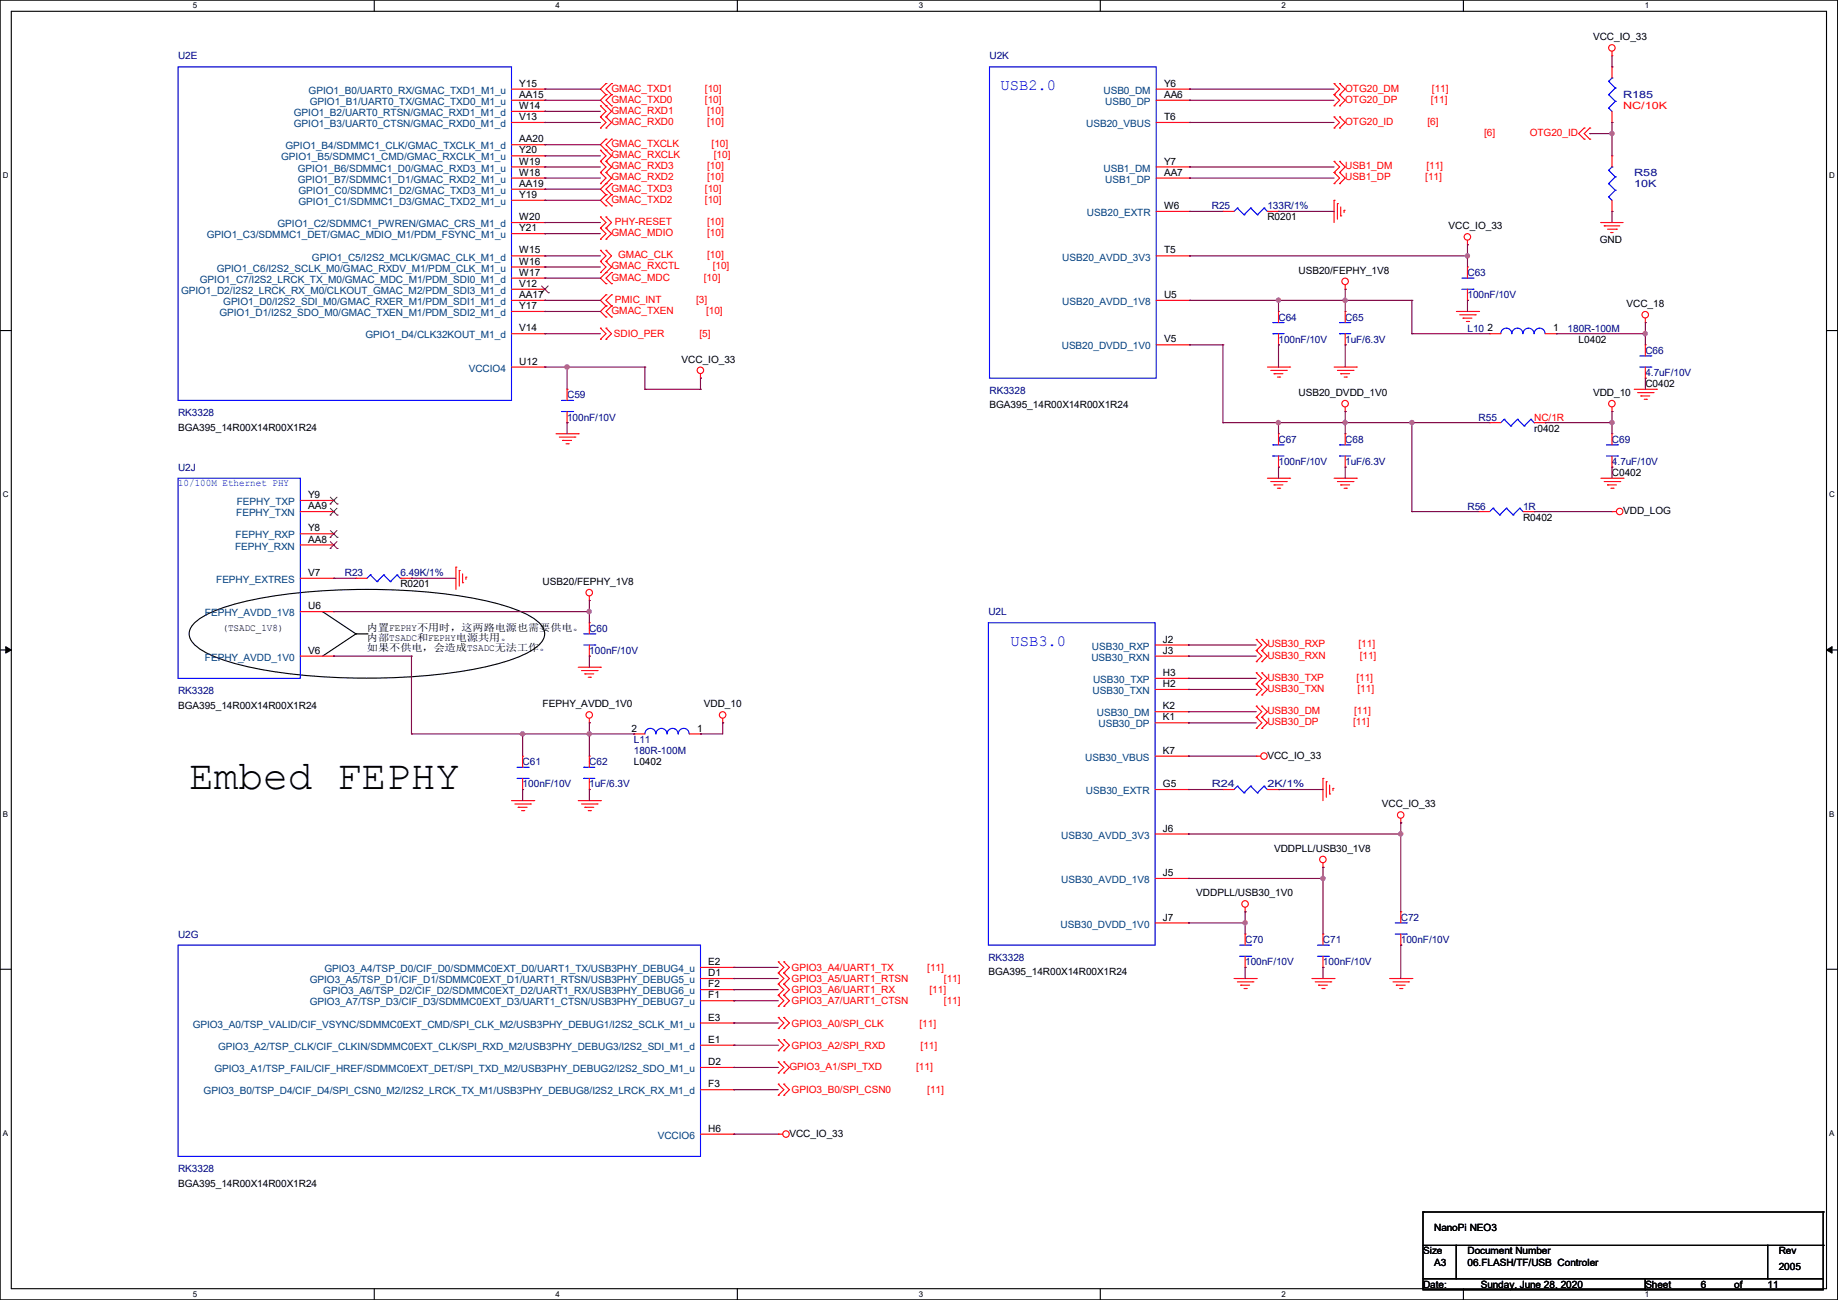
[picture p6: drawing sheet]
<svg xmlns="http://www.w3.org/2000/svg" width="420mm" height="297mm" viewBox="0 0 420 297" stroke-linecap="round" stroke-linejoin="round" font-family="sans-serif">
<path d="M0 0h419.9v297h-419.9zM2.6 2.6h414.8v291.8h-414.8z" fill="none" stroke="#000" stroke-width=".25"/>
<g fill="#fff">
<path d="M44 .3h1v2h-1z"/>
<path d="M44 294.7h1v2h-1z"/>
</g>
<path d="M85.5 0v2.6M85.5 294.4v2.6" fill="none" stroke="#000" stroke-width=".25"/>
<g fill="#fff">
<path d="M127 .3h.9v2h-.9z"/>
<path d="M127 294.7h.9v2h-.9z"/>
</g>
<path d="M168.5 0v2.6M168.5 294.4v2.6" fill="none" stroke="#000" stroke-width=".25"/>
<g fill="#fff">
<path d="M209.9 .3h1v2h-1z"/>
<path d="M209.9 294.7h1v2h-1z"/>
</g>
<path d="M251.4 0v2.6M251.4 294.4v2.6" fill="none" stroke="#000" stroke-width=".25"/>
<g fill="#fff">
<path d="M292.9 .3h.9v2h-.9z"/>
<path d="M292.9 294.7h.9v2h-.9z"/>
</g>
<path d="M334.4 0v2.6M334.4 294.4v2.6" fill="none" stroke="#000" stroke-width=".25"/>
<g fill="#fff">
<path d="M375.8 .3h1v2h-1z"/>
<path d="M375.8 294.7h1v2h-1z"/>
<path d="M.7 39h1.2v2h-1.2z"/>
<path d="M418 39h1.3v2h-1.3z"/>
<path d="M.7 112h1.2v2h-1.2z"/>
<path d="M418 112h1.3v2h-1.3z"/>
</g>
<path d="M0 75.5h2.6M417.4 75.5h2.5" fill="none" stroke="#000" stroke-width=".25"/>
<g fill="#fff">
<path d="M.7 185h1.2v1.9h-1.2z"/>
<path d="M418 185h1.2v1.9h-1.2z"/>
</g>
<path d="M0 148.5h2.6M417.4 148.5h2.5" fill="none" stroke="#000" stroke-width=".25"/>
<path d="M1.3 147.7l1.3 .8-1.3 .7zM417.4 148.5l1.2-.8v1.5z" fill="#000" stroke="#000" stroke-width=".23"/>
<g fill="#fff">
<path d="M.7 257.9h1.2v2h-1.2z"/>
<path d="M418 257.9h1.2v2h-1.2z"/>
</g>
<g fill="none" stroke="#000" stroke-width=".25">
<path d="M73.7 139.7h.1M73.7 139.7l7.6 5.1M44.3 142.5a18.9 18.9 0 0 1 7.8-4 117.4 117.4 0 0 1 34.9-3.8 102.4 102.4 0 0 1 30.3 4.4 13.2 13.2 0 0 1 6.7 4.1 2.95 2.95 0 0 1-.6 3.9 18.9 18.9 0 0 1-7.9 4 117.4 117.4 0 0 1-34.8 3.8 102.4 102.4 0 0 1-30.3-4.4 13.2 13.2 0 0 1-6.7-4.1 2.95 2.95 0 0 1 .6-3.9zM81.3 144.8h.1M81.3 144.8l-7.6 5.1M81.3 144.8h2.6M83.9 144.8h.1M0 221.4h2.6M417.4 221.4h2.5M325.2 276.9h.1M325.2 276.9v7.6M325.2 276.9h91.4"/>
<path d="M416.6 276.9h.1M416.6 276.9v7.6M325.2 284.5h7.6v7.6h-7.6zM325.2 292.1h50.8v2.6h-50.8zM332.8 284.5h71.1v7.6h-71.1zM376 292.1h40.6v2.6h-40.6zM403.9 284.5h12.7v7.6h-12.7zM416.6 284.5h.1"/>
</g>
<g fill="none" stroke="#f00" stroke-width=".25">
<path d="M138.5 19.1h.1M138.5 19.1l-1.3 1.3 1.3 1.2M139.7 19.1h.1M139.7 19.1l-1.2 1.3 1.2 1.2M304.8 19.1h.1M304.8 19.1l1.3 1.3-1.3 1.2M306.1 19.1h.1M306.1 19.1l1.3 1.3-1.3 1.2M368.3 12.7h.1M368.3 15.3h.1M368.3 11.7v1M368.3 15.3v2.5"/>
<path d="M116.9 20.4h7.6M116.9 22.9h7.6M116.9 25.4h7.6M116.9 28h7.6M116.9 33.1h7.6M116.9 35.6h7.6M116.9 38.1h7.6M124.5 20.4h.1M124.5 22.9h.1M124.5 25.4h.1M124.5 28h.1M124.5 33.1h.1"/>
<path d="M124.5 35.6h.1M124.5 38.1h.1M137.2 34.3h.1M137.2 36.9h.1M137.2 39.4h.1M137.2 24.2h.1M137.2 26.7h.1M137.2 29.3h.1M137.2 34.3l1.3 1.3-1.3 1.3M137.2 36.9l1.3 1.2-1.3 1.3M137.2 39.4l1.3 1.3-1.3 1.3M137.2 24.2l1.3 1.2-1.3 1.3"/>
<path d="M137.2 26.7l1.3 1.3-1.3 1.3M138.5 34.3h.1M138.5 36.9h.1M138.5 39.4h.1M138.5 24.2h.1M138.5 26.7h.1M138.5 29.3h.1M138.5 21.6h.1M138.5 31.8h.1M138.5 31.8l-1.3 1.3 2.5 2.5-1.2 1.3M138.5 36.9l1.2 1.2-1.2 1.3M138.5 39.4l1.2 1.3-2.5 2.5 1.3 1.3"/>
<path d="M138.5 21.6l-1.3 1.3 2.5 2.5-1.2 1.3M138.5 26.7l1.2 1.3-1.2 1.3M139.7 21.6h.1M139.7 24.2h.1M139.7 31.8h.1M139.7 34.3h.1M139.7 21.6l-1.2 1.3 1.2 1.3M139.7 31.8l-1.2 1.3 1.2 1.2M264.2 20.4h7.6M264.2 22.9h7.6M264.2 28h7.6M264.2 38.1h7.6"/>
<path d="M271.8 20.4h.1M271.8 22.9h.1M271.8 28h.1M271.8 38.1h.1M304.8 21.6h.1M304.8 24.2h.1M304.8 29.3h.1M304.8 26.7h.1M304.8 39.4h.1M304.8 36.9h.1M304.8 21.6l1.3 1.3-1.3 1.3M304.8 26.7l1.3 1.3-1.3 1.3"/>
<path d="M304.8 39.4l1.3 1.3-1.3 1.3M304.8 36.9l1.3 1.2-1.3 1.3M306.1 21.6h.1M306.1 24.2h.1M306.1 29.3h.1M306.1 26.7h.1M306.1 39.4h.1M306.1 36.9h.1M306.1 21.6l1.3 1.3-1.3 1.3M306.1 26.7l1.3 1.3-1.3 1.3M306.1 39.4l1.3 1.3-1.3 1.3M306.1 36.9l1.3 1.2-1.3 1.3"/>
<path d="M362 31.8h.1M362 29.3h.1M362 29.3l-1.3 1.2 1.3 1.3M363.3 31.8h.1M363.3 29.3h.1M363.3 29.3l-1.3 1.2 1.3 1.3M368.3 28h.1M368.3 35.6h.1M368.3 25.4v2.6M368.3 35.6v2.5M116.9 50.8h7.6M116.9 40.7h7.6"/>
<path d="M116.9 43.2h7.6M116.9 45.8h7.6M116.9 53.4h7.6M116.9 58.5h7.6M124.5 40.7h.1M124.5 43.2h.1M124.5 45.8h.1M124.5 50.8h.1M124.5 53.4h.1M124.5 58.5h.1M137.2 59.7h.1M137.2 42h.1"/>
<path d="M137.2 49.6h.1M137.2 52.1h.1M137.2 54.7h.1M137.2 57.2h.1M137.2 59.7l1.3 1.3-1.3 1.3M137.2 49.6l1.3 1.2-1.3 1.3M137.2 52.1l1.3 1.3-1.3 1.3M137.2 57.2l1.3 1.3-1.3 1.2M138.5 59.7h.1M138.5 42h.1M138.5 47h.1M138.5 44.5h.1"/>
<path d="M138.5 49.6h.1M138.5 52.1h.1M138.5 54.7h.1M138.5 57.2h.1M138.5 59.7l1.2 1.3-2.5 2.5 1.3 1.3M138.5 44.5l-1.3 1.3 1.3 1.2M138.5 49.6l1.2 1.2-1.2 1.3M138.5 52.1l1.2 1.3-1.2 1.3M138.5 57.2l1.2 1.3-1.2 1.2M139.7 44.5h.1M139.7 47h.1M139.7 42h.1"/>
<path d="M139.7 44.5l-1.2 1.3 1.2 1.2M139.7 42l-1.2 1.2 1.2 1.3M264.2 40.7h7.6M264.2 58.5h7.6M264.2 48.3h7.6M271.8 40.7h.1M271.8 48.3h.1M271.8 58.5h.1M279.4 48.3h.1M279.4 48.3h2.6M289.6 48.3h2.5M292.1 48.3h.1"/>
<path d="M304.8 45.8h.1M304.8 42h.1M304.8 45.8v5M305.6 46.5h.1M305.6 46.5v3.6M306.1 42h.1M306.4 49.3h.1M306.4 47.3v2M307.1 48h.1M307.1 48v.6M335.3 55.9h.1M335.3 54.9v1"/>
<path d="M365.8 50.8h.1M365.8 50.8h5.1M366.6 51.6h.1M366.6 51.6h3.5M367.3 52.4h2.1M368.1 53.1h.1M368.1 53.1h.5M368.3 48.3h.1M368.3 45.8v2.5M369.4 52.4h.1M116.9 71.2h7.6M116.9 61h7.6"/>
<path d="M116.9 63.5h7.6M116.9 66.1h7.6M116.9 68.6h7.6M116.9 76.2h7.6M124.5 61h.1M124.5 63.5h.1M124.5 66.1h.1M124.5 68.6h.1M124.5 71.2h.1M124.5 76.2h.1M137.2 62.3h.1M137.2 77.5h.1"/>
<path d="M137.2 75h.1M137.2 75l1.3 1.2-1.3 1.3M138.5 62.3h.1M138.5 64.8h.1M138.5 77.5h.1M138.5 75h.1M138.5 72.4h.1M138.5 69.9h.1M138.5 67.4h.1M138.5 75l1.2 1.2-1.2 1.3M138.5 69.9l-1.3 1.3 1.3 1.2M138.5 67.4l-1.3 1.2 1.3 1.3"/>
<path d="M139.7 62.3h.1M139.7 64.8h.1M139.7 69.9h.1M139.7 72.4h.1M139.7 67.4h.1M139.7 62.3l-1.2 1.2 1.2 1.3M139.7 69.9l-1.2 1.3 1.2 1.2M139.7 67.4l-1.2 1.2 1.2 1.3M264.2 68.6h7.6M264.2 78.8h7.6M271.8 68.6h.1M271.8 78.8h.1"/>
<path d="M292.1 78.8h.1M292.1 71.2h.1M292.1 71.2v2.5M292.1 76.2v2.6M307.4 66.1h.1M307.4 78.8h.1M307.4 71.2h.1M307.4 65.1v1M307.4 71.2v2.5M307.4 76.2v2.6M332.8 71.2h5.1M333.5 71.9h3.6"/>
<path d="M334.3 72.7h.1M334.3 72.7h2M335.1 73.4h.5M335.3 68.6h.1M335.3 61h.1M335.3 61v2.5M335.3 66.1v2.5M335.6 73.4h.1M337.1 71.9h.1M337.9 71.2h.1M340.4 76.2h.1M340.4 76.2h2.5"/>
<path d="M353.1 76.2h2.5M355.6 76.2h.1M376 73.7h.1M376 78.8h.1M376 72.7v1M376 78.8v2.5M116.9 83.9h7.6M124.5 83.9h.1M127 99.1h5.1M127.8 99.9h3.6M129.6 96.6h.1M129.6 88.9h.1"/>
<path d="M129.6 88.9v2.6M129.6 94v2.6M131.4 99.9h.1M132.1 99.1h.1M160.1 86.4h.1M160.1 85.4v1M289.6 83.9h5.1M290.4 84.6h3.5M291.1 85.4h.1M291.1 85.4h2.1M291.9 86.1h.5M292.1 99.1h.1"/>
<path d="M292.1 99.1v2.5M292.4 86.1h.1M293.9 84.6h.1M294.7 83.9h.1M304.8 83.9h5.1M305.6 84.6h3.6M306.4 85.4h.1M306.4 85.4h2M307.1 86.1h.5M307.4 94h.1M307.4 99.1h.1M307.4 93v1"/>
<path d="M307.4 99.1v2.5M307.6 86.1h.1M309.2 84.6h.1M309.9 83.9h.1M340.4 96.6h.1M340.4 96.6h2.5M350.6 96.6h2.5M353.1 96.6h.1M368.3 94h.1M368.3 99.1h.1M368.3 93v1M368.3 99.1v2.5"/>
<path d="M373.4 88.9h5.1M374.2 89.7h3.5M374.9 90.5h.1M374.9 90.5h2.1M375.7 91.2h.5M376 86.4h.1M376 83.9v2.5M376.2 91.2h.1M377.7 89.7h.1M378.5 88.9h.1M68.6 116.9h7.6M68.6 114.3h7.6"/>
<path d="M76.2 114.3h.1M76.2 116.9h.1M128.6 100.6h.1M128.6 100.6h2M129.3 101.4h.5M129.8 101.4h.1M289.6 109.3h5.1M290.4 110h3.5M291.1 110.8h.1M291.1 110.8h2.1M291.9 111.5h.5M292.1 106.7h.1"/>
<path d="M292.1 104.2v2.5M292.4 111.5h.1M293.9 110h.1M294.7 109.3h.1M304.8 109.3h5.1M305.6 110h3.6M306.4 110.8h.1M306.4 110.8h2M307.1 111.5h.5M307.4 106.7h.1M307.4 104.2v2.5M307.6 111.5h.1"/>
<path d="M309.2 110h.1M309.9 109.3h.1M337.9 116.9h.1M337.9 116.9h2.5M348 116.9h2.6M350.6 116.9h.1M365.8 109.3h5.1M366.6 110h3.5M367.3 110.8h.1M367.3 110.8h2.1M368.1 111.5h.5M368.3 116.9h.1"/>
<path d="M368.3 106.7h.1M368.3 104.2v2.5M368.3 116.9h1.1M368.6 111.5h.1M370.1 110h.1M370.9 109.3h.1M68.6 122h7.6M68.6 124.5h7.6M68.6 132.1h7.6M68.6 139.7h7.6M76.2 122h.1M76.2 124.5h.1"/>
<path d="M76.2 132.1h.1M76.2 139.7h.1M81.3 132.1h.1M81.3 132.1h2.6M91.5 132.1h2.5M94 132.1h.1M104.2 129.6h.1M104.2 129.6v5.1M104.9 130.3h.1M104.9 130.3v3.6M105.7 133.1h.1M105.7 131.1v2"/>
<path d="M106.5 131.9h.1M106.5 131.9v.5M134.7 137.2h.1M134.7 136.2v1M68.6 149.9h7.6M76.2 149.9h.1M132.1 152.4h5.1M132.9 153.2h3.5M133.6 154h.1M133.6 154h2.1M134.4 154.7h.5M134.7 149.9h.1"/>
<path d="M134.7 142.3h.1M134.7 142.3v2.5M134.7 147.4v2.5M134.9 154.7h.1M136.4 153.2h.1M137.2 152.4h.1M263.9 149.9h7.7M263.9 147.4h7.7M263.9 155h7.7M263.9 157.5h7.7M271.6 147.4h.1M271.6 149.9h.1"/>
<path d="M271.6 155h.1M271.6 157.5h.1M287.1 151.2h.1M287.1 148.6h.1M287.1 146.1h.1M287.1 156.3h.1M287.1 153.7h.1M287.1 158.8h.1M287.1 148.6l1.2 1.3-1.2 1.3M287.1 146.1l1.2 1.3-1.2 1.2M287.1 153.7l1.2 1.3-1.2 1.3M287.1 156.3l1.2 1.2-1.2 1.3"/>
<path d="M288.3 151.2h.1M288.3 148.6h.1M288.3 146.1h.1M288.3 156.3h.1M288.3 153.7h.1M288.3 158.8h.1M288.3 148.6l1.3 1.3-1.3 1.3M288.3 146.1l1.3 1.3-1.3 1.2M288.3 153.7l1.3 1.3-1.3 1.3M288.3 156.3l1.3 1.2-1.3 1.3M119.4 172.8h.1M119.4 172.8v2.5"/>
<path d="M119.4 177.8v2.6M134.7 165.1h.1M134.7 172.8h.1M134.7 164.1v1M134.7 172.8v2.5M134.7 177.8v2.6M144.8 167.7h.1M144.8 167.7h2.6M157.5 167.7h2.6M160.1 167.7h.1M165.1 165.1h.1M165.1 164.1v1"/>
<path d="M263.9 172.8h7.7M263.9 162.6h7.7M263.9 165.1h7.7M271.6 172.8h.1M271.6 162.6h.1M271.6 165.1h.1M287.1 172.8h.1M287.1 166.4h.1M287.1 163.9h.1M287.1 161.3h.1M287.1 172.8h1M287.1 163.9l1.2 1.2-1.2 1.3"/>
<path d="M287.1 161.3l1.2 1.3-1.2 1.3M288.3 166.4h.1M288.3 163.9h.1M288.3 161.3h.1M288.3 163.9l1.3 1.2-1.3 1.3M288.3 161.3l1.3 1.3-1.3 1.3M302.3 177.8h.1M302.3 177.8v5.1M303.1 178.6h.1M303.1 178.6v3.6M303.8 179.4v2M116.9 182.9h5.1"/>
<path d="M117.6 183.7h3.6M118.4 184.4h.1M118.4 184.4h2M119.2 185.2h.5M119.4 180.4h.1M119.7 185.2h.1M121.2 183.7h.1M122 182.9h.1M132.1 182.9h5.1M132.9 183.7h3.5M133.6 184.4h.1M133.6 184.4h2.1"/>
<path d="M134.4 185.2h.5M134.7 180.4h.1M134.9 185.2h.1M136.4 183.7h.1M137.2 182.9h.1M263.9 180.4h7.7M263.9 190.5h7.7M271.6 180.4h.1M271.6 190.5h.1M279.4 180.4h.1M279.4 180.4h2.6M289.6 180.4h2.5"/>
<path d="M292.1 180.4h.1M302.3 198.2h.1M302.3 197.1v1.1M303.8 181.4h.1M304.6 180.1h.1M304.6 180.1v.5M320.1 188h.1M320.1 187v1M177.8 219.8h.1M177.8 219.8l1.3 1.2-1.3 1.3M179.1 219.8h.1M179.1 219.8l1.3 1.2-1.3 1.3"/>
<path d="M263.9 200.7h7.7M263.9 210.9h7.7M271.6 200.7h.1M271.6 210.9h.1M284.5 208.3h.1M284.5 213.4h.1M284.5 207.3v1M284.5 213.4v2.5M284.5 218.5v2.5M302.3 213.4h.1M302.3 213.4v2.5M302.3 218.5v2.5"/>
<path d="M320.1 215.9h.1M320.1 208.3h.1M320.1 208.3v2.6M320.1 213.4v2.5M160.1 223.6h7.6M160.1 238.8h7.6M160.1 233.7h7.6M160.1 221h7.6M160.1 226.1h7.6M160.1 228.6h7.6M167.7 238.8h.1M167.7 233.7h.1"/>
<path d="M167.7 221h.1M167.7 223.6h.1M167.7 226.1h.1M167.7 228.6h.1M177.8 235h.1M177.8 232.5h.1M177.8 224.8h.1M177.8 222.3h.1M177.8 229.9h.1M177.8 227.4h.1M177.8 237.5h.1M177.8 232.5l1.3 1.2-1.3 1.3"/>
<path d="M177.8 222.3l1.3 1.3-1.3 1.2M177.8 227.4l1.3 1.2-1.3 1.3M177.8 224.8l1.3 1.3-1.3 1.3M177.8 237.5l1.3 1.3-1.3 1.3M179.1 235h.1M179.1 232.5h.1M179.1 224.8h.1M179.1 222.3h.1M179.1 229.9h.1M179.1 227.4h.1M179.1 237.5h.1M179.1 232.5l1.3 1.2-1.3 1.3"/>
<path d="M179.1 222.3l1.3 1.3-1.3 1.2M179.1 227.4l1.3 1.2-1.3 1.3M179.1 224.8l1.3 1.3-1.3 1.3M179.1 237.5l1.3 1.3-1.3 1.3M282 223.6h5.1M282.7 224.3h3.6M283.5 225.1h.1M283.5 225.1h2M284.3 225.8h.5M284.5 221h.1M284.8 225.8h.1M286.3 224.3h.1"/>
<path d="M287.1 223.6h.1M299.8 223.6h5M300.5 224.3h3.6M301.3 225.1h.1M301.3 225.1h2M302 225.8h.6M302.3 221h.1M302.6 225.8h.1M304.1 224.3h.1M304.8 223.6h.1M317.5 223.6h5.1M318.3 224.3h3.6"/>
<path d="M319.1 225.1h.1M319.1 225.1h2M319.8 225.8h.5M320.3 225.8h.1M321.9 224.3h.1M322.6 223.6h.1M160.1 259.1h7.6M160.1 243.9h7.6M160.1 249h7.6M167.7 243.9h.1M167.7 249h.1M167.7 259.1h.1"/>
<path d="M177.8 259.1h.1M177.8 245.2h.1M177.8 242.6h.1M177.8 240.1h.1M177.8 250.2h.1M177.8 247.7h.1M177.8 259.1h1.1M177.8 242.6l1.3 1.3-1.3 1.3M177.8 247.7l1.3 1.3-1.3 1.2M179.1 245.2h.1M179.1 242.6h.1M179.1 240.1h.1"/>
<path d="M179.1 250.2h.1M179.1 247.7h.1M179.1 242.6l1.3 1.3-1.3 1.3M179.1 247.7l1.3 1.3-1.3 1.2"/>
<circle cx="368.3" cy="10.9" r=".74"/>
<circle cx="335.3" cy="54.1" r=".74"/>
<circle cx="307.4" cy="64.3" r=".74"/>
<circle cx="375.9" cy="71.9" r=".74"/>
<circle cx="160" cy="84.6" r=".74"/>
<circle cx="307.4" cy="92.2" r=".74"/>
<circle cx="368.3" cy="92.2" r=".74"/>
<circle cx="370.1" cy="116.9" r=".74"/>
<circle cx="134.6" cy="135.4" r=".74"/>
<circle cx="134.6" cy="163.3" r=".74"/>
<circle cx="165.1" cy="163.3" r=".74"/>
<circle cx="288.8" cy="172.7" r=".74"/>
<circle cx="302.3" cy="196.4" r=".74"/>
<circle cx="320.1" cy="186.2" r=".74"/>
<circle cx="284.5" cy="206.5" r=".74"/>
<circle cx="179.6" cy="259.1" r=".74"/>
</g>
<g fill="none" stroke="#00f" stroke-width=".25">
<path d="M40.7 15.3h76.2v76.2h-76.2zM226.1 15.3h38.1v71.1h-38.1zM367.6 18.6h.1M367.6 18.6l1.5 1.5M368.3 17.8h.1M368.3 17.8l-.7 .8M367.6 24.7h.1M367.6 21.6h.1M367.6 38.9h.1M367.6 24.7l.7 .7M367.6 21.6l1.5 1.6M367.6 38.9l1.5 1.5"/>
<path d="M368.3 38.1h.1M368.3 38.1l-.7 .8M369.1 23.2h.1M369.1 20.1h.1M369.1 23.2l-1.5 1.5M369.1 20.1l-1.5 1.5M282.7 47.5h.1M282.7 47.5l-.7 .8M282.7 47.5l1.6 1.6M284.3 49.1h.1M285.8 47.5h.1M285.8 47.5l-1.5 1.6"/>
<path d="M285.8 47.5l1.5 1.6M287.3 49.1h.1M288.8 47.5h.1M288.8 47.5l-1.5 1.6M288.8 47.5l.8 .8M289.6 48.3h.1M367.6 45h.1M367.6 42h.1M367.6 45l.7 .8M367.6 42l1.5 1.5M369.1 43.5h.1M369.1 40.4h.1"/>
<path d="M369.1 43.5l-1.5 1.5M369.1 40.4l-1.5 1.6M290.9 76.2h.1M290.9 73.7h.1M290.9 76.2h2.5M290.9 73.7h2.5M306.1 76.2h.1M306.1 73.7h.1M306.1 76.2h2.6M306.1 73.7h2.6M334.1 66.1h2.5M334.1 63.5h2.5"/>
<path d="M336.6 66.1h.1M336.6 63.5h.1M342.9 76.2a1.25 1.25 0 0 1 1.3-1.2 1.25 1.25 0 0 1 1.2 1.2M345.5 76.2a1.25 1.25 0 0 1 1.2-1.2 1.25 1.25 0 0 1 1.3 1.2M348 76.2a1.25 1.25 0 0 1 1.3-1.2 1.25 1.25 0 0 1 1.2 1.2M350.6 76.2a1.25 1.25 0 0 1 1.2-1.2 1.25 1.25 0 0 1 1.3 1.2M128.3 94h2.6M128.3 91.5h2.6M130.9 94h.1M130.9 91.5h.1M343.7 95.8h.1M343.7 95.8l-.8 .8"/>
<path d="M343.7 95.8l1.5 1.5M345.2 97.3h.1M346.8 95.8h.1M346.8 95.8l-1.6 1.5M346.8 95.8l1.5 1.5M348.3 97.3h.1M349.8 95.8h.1M349.8 95.8l-1.5 1.5M349.8 95.8l.8 .8M350.6 96.6h.1M374.7 83.9h2.5M374.7 81.3h2.5"/>
<path d="M377.2 83.9h.1M377.2 81.3h.1M40.7 109.3h27.9v45.7h-27.9zM290.9 104.2h.1M290.9 101.6h.1M290.9 104.2h2.5M290.9 101.6h2.5M306.1 104.2h.1M306.1 101.6h.1M306.1 104.2h2.6M306.1 101.6h2.6M341.2 116.1h.1"/>
<path d="M341.2 116.1l-.8 .8M341.2 116.1l1.5 1.5M342.7 117.6h.1M344.2 116.1h.1M344.2 116.1l-1.5 1.5M344.2 116.1l1.5 1.5M345.7 117.6h.1M347.3 116.1h.1M347.3 116.1l-1.6 1.5M347.3 116.1l.7 .8M348 116.9h.1M367.1 104.2h2.5"/>
<path d="M367.1 101.6h2.5M369.6 104.2h.1M369.6 101.6h.1M84.6 131.4h.1M84.6 131.4l-.7 .7M84.6 131.4l1.5 1.5M86.1 132.9h.1M87.7 131.4h.1M87.7 131.4l-1.6 1.5M87.7 131.4l1.5 1.5M89.2 132.9h.1M90.7 131.4h.1"/>
<path d="M90.7 131.4l-1.5 1.5M90.7 131.4l.8 .7M91.5 132.1h.1M133.4 147.4h2.5M133.4 144.8h2.5M135.9 147.4h.1M135.9 144.8h.1M225.8 142.3h38.1v73.6h-38.1zM118.2 177.8h2.5M118.2 175.3h2.5M120.7 177.8h.1M120.7 175.3h.1"/>
<path d="M133.4 177.8h.1M133.4 175.3h.1M133.4 177.8h2.5M133.4 175.3h2.5M147.4 167.7a1.25 1.25 0 0 1 1.2-1.3 1.25 1.25 0 0 1 1.3 1.3M149.9 167.7a1.25 1.25 0 0 1 1.3-1.3 1.25 1.25 0 0 1 1.2 1.3M152.4 167.7a1.25 1.25 0 0 1 1.3-1.3 1.25 1.25 0 0 1 1.2 1.3M155 167.7a1.25 1.25 0 0 1 1.2-1.3 1.25 1.25 0 0 1 1.3 1.3M282.7 179.6h.1M282.7 179.6l-.7 .8M282.7 179.6l1.6 1.5M285.8 179.6h.1"/>
<path d="M285.8 179.6l-1.5 1.5M285.8 179.6l1.5 1.5M288.8 179.6h.1M288.8 179.6l-1.5 1.5M288.8 179.6l.8 .8M284.3 181.1h.1M287.3 181.1h.1M289.6 180.4h.1M40.7 215.9h119.4v48.3h-119.4zM283.3 218.5h2.5M283.3 215.9h2.5M285.8 218.5h.1"/>
<path d="M285.8 215.9h.1M301 218.5h2.6M301 215.9h2.6M303.6 218.5h.1M303.6 215.9h.1M318.8 213.4h2.6M318.8 210.9h2.6M321.4 213.4h.1M321.4 210.9h.1"/>
</g>
<g fill="none" stroke="#7f3f00" stroke-width=".23">
<path d="M123.7 66.9h.1M123.7 65.3l1.6 1.6M125.3 65.3l-1.6 1.6M125.3 66.9h.1M75.4 115.1h.1M75.4 117.7h.1M75.5 113.6l1.5 1.5M75.5 116.1l1.5 1.6M77 113.6l-1.6 1.5M77 116.1l-1.6 1.6M77 115.1h.1M77 117.7h.1"/>
<path d="M75.4 122.8h.1M75.4 125.3h.1M75.5 121.2l1.5 1.6M75.5 123.7l1.5 1.6M77 121.2l-1.6 1.6M77 123.7l-1.6 1.6M77 122.8h.1M77 125.3h.1"/>
</g>
<g fill="none" stroke="#7f003f" stroke-width=".25">
<path d="M368.3 15.3h.1M368.3 12.7v2.6M124.5 35.6h.1M124.5 38.1h.1M124.5 25.4h.1M124.5 28h.1M124.5 20.4h.1M124.5 22.9h.1M124.5 33.1h.1M124.5 20.4h12.7M124.5 22.9h12.7M124.5 28h12.7"/>
<path d="M124.5 38.1h12.7M124.5 35.6h12.7M124.5 25.4h12.7M124.5 33.1h12.7M271.8 20.4h.1M271.8 22.9h.1M271.8 28h.1M271.8 38.1h.1M271.8 20.4h33M271.8 22.9h33M271.8 28h33M271.8 38.1h33"/>
<path d="M363.3 30.5h.1M363.3 30.5h5M368.3 30.5h.1M368.3 28h.1M368.3 28v7.6M124.5 40.7h.1M124.5 45.8h.1M124.5 43.2h.1M124.5 58.5h.1M124.5 50.8h.1M124.5 53.4h.1M124.5 58.5h12.7"/>
<path d="M124.5 40.7h12.7M124.5 45.8h12.7M124.5 43.2h12.7M124.5 50.8h12.7M124.5 53.4h12.7M271.8 48.3h.1M271.8 58.5h.1M271.8 40.7h.1M271.8 48.3h7.6M271.8 58.5h63.5M271.8 40.7h33M292.1 48.3h.1"/>
<path d="M292.1 48.3h12.7M335.3 55.9h.1M335.3 58.5h.1M335.3 55.9v5.1M368.3 48.3h.1M368.3 48.3v2.5M124.5 61h.1M124.5 63.5h.1M124.5 68.6h.1M124.5 71.2h.1M124.5 76.2h.1M124.5 68.6h12.7"/>
<path d="M124.5 76.2h12.7M124.5 61h12.7M124.5 63.5h12.7M124.5 71.2h12.7M271.8 78.8h.1M271.8 68.6h.1M271.8 78.8h7.6M271.8 68.6h50.8M279.4 78.8h.1M279.4 78.8v17.8M292.1 68.6h.1M292.1 78.8h.1"/>
<path d="M292.1 68.6v2.6M292.1 78.8v5.1M307.4 66.1h.1M307.4 68.6h.1M307.4 78.8h.1M307.4 66.1v5.1M307.4 78.8v5.1M322.6 68.6h.1M322.6 76.2h.1M322.6 68.6v7.6M322.6 76.2h17.8M335.3 68.6h.1"/>
<path d="M335.3 68.6v2.6M355.6 76.2h.1M355.6 76.2h20.4M376 73.7h.1M376 76.2h.1M376 73.7v5.1M124.5 83.9h.1M124.5 83.9h22.9M129.6 83.9h.1M129.6 96.6h.1M129.6 83.9v5M129.6 96.6v2.5"/>
<path d="M147.4 83.9h.1M147.4 88.9h.1M147.4 83.9v5M147.4 88.9h12.7M160.1 88.9h.1M160.1 86.4h.1M160.1 86.4v2.5M279.4 96.6h.1M279.4 96.6h61M292.1 96.6h.1M292.1 96.6v2.5M307.4 94h.1"/>
<path d="M307.4 96.6h.1M307.4 94v5.1M322.6 96.6h.1M322.6 96.6v20.3M353.1 96.6h.1M353.1 96.6h15.2M368.3 96.6h.1M368.3 94h.1M368.3 94v5.1M376 86.4h.1M376 86.4v2.5M292.1 106.7h.1"/>
<path d="M292.1 106.7v2.6M307.4 106.7h.1M307.4 106.7v2.6M322.6 116.9h.1M322.6 116.9h15.3M350.6 116.9h.1M350.6 116.9h17.7M368.3 106.7h.1M368.3 106.7v2.6M76.2 132.1h.1M76.2 139.7h.1M76.2 132.1h5.1"/>
<path d="M76.2 139.7h58.5M94 132.1h.1M94 132.1h10.2M134.7 137.2h.1M134.7 139.7h.1M134.7 137.2v5.1M76.2 149.9h.1M76.2 149.9h17.8M94 149.9h.1M94 149.9v17.8M134.7 149.9h.1M134.7 149.9v2.5"/>
<path d="M271.6 147.4h.1M271.6 149.9h.1M271.6 155h.1M271.6 157.5h.1M271.6 147.4h15.5M271.6 149.9h15.5M271.6 155h15.5M271.6 157.5h15.5M94 167.7h.1M94 167.7h50.8M119.4 167.7h.1M119.4 167.7v5.1"/>
<path d="M134.7 165.1h.1M134.7 167.7h.1M134.7 165.1v7.7M144.8 167.7h.1M160.1 167.7h.1M165.1 165.1h.1M165.1 165.1v2.6h-5M271.6 162.6h.1M271.6 165.1h.1M271.6 172.8h.1M271.6 162.6h15.5M271.6 165.1h15.5"/>
<path d="M271.6 172.8h15.5M119.4 180.4h.1M119.4 180.4v2.5M134.7 180.4h.1M134.7 180.4v2.5M271.6 180.4h.1M271.6 190.5h.1M271.6 180.4h7.8M271.6 190.5h48.5M292.1 180.4h.1M292.1 180.4h10.2M302.3 198.2h.1"/>
<path d="M302.3 198.2v15.2M320.1 190.5h.1M320.1 188h.1M320.1 188v20.3M271.6 210.9h.1M271.6 200.7h.1M271.6 210.9h12.9M271.6 200.7h30.7M284.5 210.9h.1M284.5 208.3h.1M284.5 208.3v5.1M302.3 200.7h.1"/>
<path d="M320.1 215.9h.1M320.1 215.9v7.7M167.7 238.8h.1M167.7 233.7h.1M167.7 228.6h.1M167.7 226.1h.1M167.7 223.6h.1M167.7 221h.1M167.7 238.8h10.1M167.7 233.7h10.1M167.7 228.6h10.1M167.7 226.1h10.1"/>
<path d="M167.7 223.6h10.1M167.7 221h10.1M284.5 221h.1M284.5 221v2.6M302.3 221h.1M302.3 221v2.6M167.7 259.1h.1M167.7 243.9h.1M167.7 249h.1M167.7 259.1h10.1M167.7 243.9h10.1M167.7 249h10.1"/>
</g>
<g fill="#f0f" stroke="#f0f" stroke-width=".25">
<circle cx="284.5" cy="210.8" r=".49"/>
<circle cx="302.3" cy="200.7" r=".49"/>
<circle cx="320.1" cy="190.5" r=".49"/>
<circle cx="335.3" cy="58.4" r=".49"/>
<circle cx="292.1" cy="96.5" r=".49"/>
<circle cx="368.3" cy="96.5" r=".49"/>
<circle cx="292.1" cy="68.6" r=".49"/>
<circle cx="375.9" cy="76.2" r=".49"/>
<circle cx="129.6" cy="83.8" r=".49"/>
<circle cx="134.6" cy="139.7" r=".49"/>
<circle cx="119.4" cy="167.7" r=".49"/>
<circle cx="307.4" cy="68.6" r=".49"/>
<circle cx="322.6" cy="96.5" r=".49"/>
<circle cx="307.4" cy="96.5" r=".49"/>
<circle cx="368.3" cy="30.5" r=".49"/>
<circle cx="134.6" cy="167.7" r=".49"/>
</g>
<text font-size="9.4" x="43.2" y="180.3">Embed FEPHY</text>
<g font-size="3.6" fill="#00f">
<text x="228.6" y="20.6">USB2.0</text>
<text x="230.9" y="147.6">USB3.0</text>
</g>
<g font-size="2.3">
<text x="364" y="9.2">VCC_IO_33</text>
<text x="118.7" y="19.8">Y15</text>
<text x="118.7" y="22.4">AA15</text>
<text x="266" y="19.8">Y6</text>
<text x="266" y="22.4">AA6</text>
<text x="118.7" y="24.9">W14</text>
<text x="118.7" y="27.4">V13</text>
<text x="266" y="27.4">T6</text>
<text x="118.7" y="32.5">AA20</text>
<text x="118.7" y="35.1">Y20</text>
<text x="118.7" y="37.6">W19</text>
<text x="118.7" y="40.1">W18</text>
<text x="266" y="37.6">Y7</text>
<text x="266" y="40.1">AA7</text>
<text x="118.7" y="42.7">AA19</text>
<text x="118.7" y="45.2">Y19</text>
<text x="266" y="47.8">W6</text>
<text x="118.7" y="50.3">W20</text>
<text x="118.7" y="52.8">Y21</text>
<text x="289.6" y="50.4">R0201</text>
<text x="331" y="52.4">VCC_IO_33</text>
<text x="118.7" y="57.9">W15</text>
<text x="266" y="57.9">T5</text>
<text x="365.6" y="55.5">GND</text>
<text x="118.7" y="60.5">W16</text>
<text x="118.7" y="63">W17</text>
<text x="118.7" y="65.5">V12</text>
<text x="296.7" y="62.6">USB20/FEPHY_1V8</text>
<text x="118.7" y="68.1">AA17</text>
<text x="118.7" y="70.6">Y17</text>
<text x="266" y="68.1">U5</text>
<text x="371.6" y="70.2">VCC_18</text>
<text x="118.7" y="75.7">V14</text>
<text x="339.9" y="75.7">2</text>
<text x="354.9" y="75.7">1</text>
<text x="118.7" y="83.3">U12</text>
<text x="155.7" y="82.9">VCC_IO_33</text>
<text x="266" y="78.2">V5</text>
<text x="360.7" y="78.3">L0402</text>
<text x="376" y="88.5">C0402</text>
<text x="226.1" y="93.3">BGA395_14R00X14R00X1R24</text>
<text x="296.7" y="90.5">USB20_DVDD_1V0</text>
<text x="364" y="90.5">VDD_10</text>
<text x="40.7" y="98.4">BGA395_14R00X14R00X1R24</text>
<text x="350.6" y="98.6">r0402</text>
<text x="70.4" y="113.8">Y9</text>
<text x="368.3" y="108.8">C0402</text>
<text x="70.4" y="116.3">AA9</text>
<text x="348" y="119">R0402</text>
<text x="370.9" y="117.4">VDD_LOG</text>
<text x="70.4" y="121.4">Y8</text>
<text x="70.4" y="124">AA8</text>
<text x="70.4" y="131.6">V7</text>
<text x="91.5" y="134.2">R0201</text>
<text x="124" y="133.7">USB20/FEPHY_1V8</text>
<text x="70.4" y="139.2">U6</text>
<text x="50.8" y="144.1">(TSADC_1V8)</text>
<text x="70.4" y="149.4">V6</text>
<text x="83.9" y="146.4">内部TSADC和FEPHY电源共用。</text>
<text x="83.9" y="148.7">如果不供电，会造成TSADC无法工作。</text>
<text x="83.9" y="144.1">内置FEPHY不用时，这两路电源也需要供电。</text>
<text x="265.7" y="146.8">J2</text>
<text x="265.7" y="149.4">J3</text>
<text x="265.7" y="154.4">H3</text>
<text x="40.7" y="161.9">BGA395_14R00X14R00X1R24</text>
<text x="124" y="161.6">FEPHY_AVDD_1V0</text>
<text x="160.8" y="161.6">VDD_10</text>
<text x="265.7" y="157">H2</text>
<text x="144.3" y="167.1">2</text>
<text x="159.3" y="167.1">1</text>
<text x="265.7" y="162.1">K2</text>
<text x="265.7" y="164.6">K1</text>
<text x="265.7" y="172.2">K7</text>
<text x="289.6" y="173.3">VCC_IO_33</text>
<text x="144.8" y="174.8">L0402</text>
<text x="265.7" y="179.8">G5</text>
<text x="315.8" y="184.5">VCC_IO_33</text>
<text x="265.7" y="190">J6</text>
<text x="291.1" y="194.6">VDDPLL/USB30_1V8</text>
<text x="265.7" y="200.2">J5</text>
<text x="273.3" y="204.8">VDDPLL/USB30_1V0</text>
<text x="265.7" y="210.3">J7</text>
<text x="161.8" y="220.5">E2</text>
<text x="161.8" y="223">D1</text>
<text x="161.8" y="225.5">F2</text>
<text x="225.9" y="222.8">BGA395_14R00X14R00X1R24</text>
<text x="161.8" y="233.2">E3</text>
<text x="161.8" y="228.1">F1</text>
<text x="161.8" y="238.2">E1</text>
<text x="161.8" y="243.3">D2</text>
<text x="161.8" y="248.4">F3</text>
<text x="161.8" y="258.6">H6</text>
<text x="180.4" y="259.7">VCC_IO_33</text>
<text x="40.7" y="271.1">BGA395_14R00X14R00X1R24</text>
<text x="327.7" y="281.3">NanoPi NEO3</text>
<text x="325.2" y="286.6">Size</text>
<text x="335.3" y="286.6">Document Number</text>
<text x="406.4" y="286.6">Rev</text>
<text x="327.7" y="289.1">A3</text>
<text x="335.3" y="289.1">06.FLASH/TF/USB Controler</text>
<text x="406.4" y="290.1">2005</text>
<text x="325.2" y="294.2">Date:</text>
<text x="338.4" y="294.2">Sunday, June 28, 2020</text>
<text x="376" y="294.2">Sheet</text>
<text x="388.7" y="294.2">6</text>
<text x="396.3" y="294.2">of</text>
<text x="403.9" y="294.2">11</text>
</g>
<g font-size="2.3" fill="#00007f">
<text x="40.7" y="13.5">U2E</text>
<text x="226.1" y="13.5">U2K</text>
<text x="370.9" y="22.4">R185</text>
<text x="373.4" y="40.2">R58</text>
<text x="276.9" y="47.8">R25</text>
<text x="289.6" y="47.8">133R/1%</text>
<text x="373.4" y="42.8">10K</text>
<text x="335.3" y="63.1">C63</text>
<text x="335.3" y="68.2">100nF/10V</text>
<text x="292.1" y="73.2">C64</text>
<text x="307.4" y="73.2">C65</text>
<text x="335.3" y="75.8">L10</text>
<text x="358.2" y="75.8">180R-100M</text>
<text x="292.1" y="78.3">100nF/10V</text>
<text x="307.4" y="78.3">1uF/6.3V</text>
<text x="376" y="80.9">C66</text>
<text x="376" y="85.9">4.7uF/10V</text>
<text x="40.7" y="95.1">RK3328</text>
<text x="129.6" y="91">C59</text>
<text x="226.1" y="90">RK3328</text>
<text x="129.6" y="96.1">100nF/10V</text>
<text x="292.1" y="101.2">C67</text>
<text x="307.4" y="101.2">C68</text>
<text x="337.9" y="96.1">R55</text>
<text x="368.3" y="101.2">C69</text>
<text x="40.7" y="107.5">U2J</text>
<text x="292.1" y="106.3">100nF/10V</text>
<text x="307.4" y="106.3">1uF/6.3V</text>
<text x="368.3" y="106.3">4.7uF/10V</text>
<text x="335.3" y="116.4">R56</text>
<text x="348" y="116.4">1R</text>
<text x="78.8" y="131.7">R23</text>
<text x="91.5" y="131.7">6.49K/1%</text>
<text x="225.9" y="140.5">U2L</text>
<text x="134.7" y="144.4">C60</text>
<text x="134.7" y="149.4">100nF/10V</text>
<text x="40.7" y="158.6">RK3328</text>
<text x="144.8" y="169.8">L11</text>
<text x="144.8" y="172.3">180R-100M</text>
<text x="119.4" y="174.8">C61</text>
<text x="119.4" y="179.9">100nF/10V</text>
<text x="134.7" y="174.8">C62</text>
<text x="134.7" y="179.9">1uF/6.3V</text>
<text x="276.9" y="179.9">R24</text>
<text x="289.6" y="179.9">2K/1%</text>
<text x="40.7" y="214.2">U2G</text>
<text x="284.5" y="215.5">C70</text>
<text x="302.3" y="215.5">C71</text>
<text x="320.1" y="210.4">C72</text>
<text x="320.1" y="215.5">100nF/10V</text>
<text x="225.9" y="219.5">RK3328</text>
<text x="284.5" y="220.6">100nF/10V</text>
<text x="302.3" y="220.6">100nF/10V</text>
<text x="40.7" y="267.8">RK3328</text>
</g>
<g font-size="2.3" fill="#003f7f">
<text x="70.5" y="21.4">GPIO1_B0/UART0_RX/GMAC_TXD1_M1_u</text>
<text x="70.8" y="24">GPIO1_B1/UART0_TX/GMAC_TXD0_M1_u</text>
<text x="252.1" y="21.4">USB0_DM</text>
<text x="252.5" y="24">USB0_DP</text>
<text x="67.1" y="26.5">GPIO1_B2/UART0_RTSN/GMAC_RXD1_M1_d</text>
<text x="67.1" y="29">GPIO1_B3/UART0_CTSN/GMAC_RXD0_M1_d</text>
<text x="248.2" y="29">USB20_VBUS</text>
<text x="65.2" y="34.1">GPIO1_B4/SDMMC1_CLK/GMAC_TXCLK_M1_d</text>
<text x="64.3" y="36.7">GPIO1_B5/SDMMC1_CMD/GMAC_RXCLK_M1_u</text>
<text x="68.1" y="39.2">GPIO1_B6/SDMMC1_D0/GMAC_RXD3_M1_u</text>
<text x="68.1" y="41.7">GPIO1_B7/SDMMC1_D1/GMAC_RXD2_M1_u</text>
<text x="252.1" y="39.2">USB1_DM</text>
<text x="252.5" y="41.7">USB1_DP</text>
<text x="68.2" y="44.3">GPIO1_C0/SDMMC1_D2/GMAC_TXD3_M1_u</text>
<text x="68.2" y="46.8">GPIO1_C1/SDMMC1_D3/GMAC_TXD2_M1_u</text>
<text x="63.4" y="51.9">GPIO1_C2/SDMMC1_PWREN/GMAC_CRS_M1_d</text>
<text x="248.4" y="49.4">USB20_EXTR</text>
<text x="47.2" y="54.4">GPIO1_C3/SDMMC1_DET/GMAC_MDIO_M1/PDM_FSYNC_M1_u</text>
<text x="71.3" y="59.5">GPIO1_C5/I2S2_MCLK/GMAC_CLK_M1_d</text>
<text x="242.7" y="59.5">USB20_AVDD_3V3</text>
<text x="45.7" y="64.6">GPIO1_C7/I2S2_LRCK_TX_M0/GMAC_MDC_M1/PDM_SDI0_M1_d</text>
<text x="49.5" y="62.1">GPIO1_C6/I2S2_SCLK_M0/GMAC_RXDV_M1/PDM_CLK_M1_u</text>
<text x="41.4" y="67.1">GPIO1_D2/I2S2_LRCK_RX_M0/CLKOUT_GMAC_M2/PDM_SDI3_M1_d</text>
<text x="51" y="69.7">GPIO1_D0/I2S2_SDI_M0/GMAC_RXER_M1/PDM_SDI1_M1_d</text>
<text x="242.7" y="69.7">USB20_AVDD_1V8</text>
<text x="50.1" y="72.2">GPIO1_D1/I2S2_SDO_M0/GMAC_TXEN_M1/PDM_SDI2_M1_d</text>
<text x="83.5" y="77.3">GPIO1_D4/CLK32KOUT_M1_d</text>
<text x="242.6" y="79.8">USB20_DVDD_1V0</text>
<text x="107.1" y="84.9">VCCIO4</text>
<text x="54" y="117.9">FEPHY_TXN</text>
<text x="54.1" y="115.4">FEPHY_TXP</text>
<text x="53.7" y="125.6">FEPHY_RXN</text>
<text x="53.8" y="123">FEPHY_RXP</text>
<text x="49.4" y="133.2">FEPHY_EXTRES</text>
<text x="46.8" y="140.8">FEPHY_AVDD_1V8</text>
<text x="249.5" y="148.4">USB30_RXP</text>
<text x="46.8" y="151">FEPHY_AVDD_1V0</text>
<text x="249.4" y="151">USB30_RXN</text>
<text x="249.6" y="158.6">USB30_TXN</text>
<text x="249.8" y="156">USB30_TXP</text>
<text x="250.6" y="163.7">USB30_DM</text>
<text x="251" y="166.2">USB30_DP</text>
<text x="247.9" y="173.8">USB30_VBUS</text>
<text x="248.1" y="181.4">USB30_EXTR</text>
<text x="242.5" y="191.6">USB30_AVDD_3V3</text>
<text x="242.5" y="201.8">USB30_AVDD_1V8</text>
<text x="242.4" y="211.9">USB30_DVDD_1V0</text>
<text x="70.8" y="224.6">GPIO3_A5/TSP_D1/CIF_D1/SDMMC0EXT_D1/UART1_RTSN/USB3PHY_DEBUG5_u</text>
<text x="73.9" y="227.2">GPIO3_A6/TSP_D2/CIF_D2/SDMMC0EXT_D2/UART1_RX/USB3PHY_DEBUG6_u</text>
<text x="74.1" y="222.1">GPIO3_A4/TSP_D0/CIF_D0/SDMMC0EXT_D0/UART1_TX/USB3PHY_DEBUG4_u</text>
<text x="70.8" y="229.7">GPIO3_A7/TSP_D3/CIF_D3/SDMMC0EXT_D3/UART1_CTSN/USB3PHY_DEBUG7_u</text>
<text x="44" y="234.8">GPIO3_A0/TSP_VALID/CIF_VSYNC/SDMMC0EXT_CMD/SPI_CLK_M2/USB3PHY_DEBUG1/I2S2_SCLK_M1_u</text>
<text x="49.8" y="239.9">GPIO3_A2/TSP_CLK/CIF_CLKIN/SDMMC0EXT_CLK/SPI_RXD_M2/USB3PHY_DEBUG3/I2S2_SDI_M1_d</text>
<text x="49" y="244.9">GPIO3_A1/TSP_FAIL/CIF_HREF/SDMMC0EXT_DET/SPI_TXD_M2/USB3PHY_DEBUG2/I2S2_SDO_M1_u</text>
<text x="46.5" y="250">GPIO3_B0/TSP_D4/CIF_D4/SPI_CSN0_M2/I2S2_LRCK_TX_M1/USB3PHY_DEBUG8/I2S2_LRCK_RX_M1_d</text>
<text x="150.3" y="260.2">VCCIO6</text>
</g>
<g font-size="2.3" fill="#f00">
<text x="139.7" y="20.9">GMAC_TXD1</text>
<text x="139.7" y="23.5">GMAC_TXD0</text>
<text x="161.1" y="20.9">[10]</text>
<text x="161.1" y="23.5">[10]</text>
<text x="307.4" y="20.9">OTG20_DM</text>
<text x="307.4" y="23.5">OTG20_DP</text>
<text x="327" y="23.5">[11]</text>
<text x="327.2" y="20.9">[11]</text>
<text x="139.7" y="26">GMAC_RXD1</text>
<text x="139.7" y="28.5">GMAC_RXD0</text>
<text x="161.6" y="26">[10]</text>
<text x="161.6" y="28.5">[10]</text>
<text x="307.4" y="28.5">OTG20_ID</text>
<text x="326.2" y="28.5">[6]</text>
<text x="370.9" y="25">NC/10K</text>
<text x="139.7" y="33.6">GMAC_TXCLK</text>
<text x="162.6" y="33.6">[10]</text>
<text x="339.1" y="31.1">[6]</text>
<text x="349.6" y="31.1">OTG20_ID</text>
<text x="139.7" y="36.2">GMAC_RXCLK</text>
<text x="139.7" y="38.7">GMAC_RXD3</text>
<text x="139.7" y="41.2">GMAC_RXD2</text>
<text x="161.6" y="38.7">[10]</text>
<text x="161.6" y="41.2">[10]</text>
<text x="163.1" y="36.2">[10]</text>
<text x="307.4" y="41.2">USB1_DP</text>
<text x="307.4" y="38.7">USB1_DM</text>
<text x="325.7" y="41.2">[11]</text>
<text x="325.9" y="38.7">[11]</text>
<text x="139.7" y="46.3">GMAC_TXD2</text>
<text x="139.7" y="43.8">GMAC_TXD3</text>
<text x="161.1" y="46.3">[10]</text>
<text x="161.1" y="43.8">[10]</text>
<text x="139.7" y="53.9">GMAC_MDIO</text>
<text x="140.5" y="51.4">PHY-RESET</text>
<text x="161.6" y="53.9">[10]</text>
<text x="161.6" y="51.4">[10]</text>
<text x="141.3" y="59">GMAC_CLK</text>
<text x="161.6" y="59">[10]</text>
<text x="139.7" y="61.6">GMAC_RXCTL</text>
<text x="139.7" y="64.1">GMAC_MDC</text>
<text x="160.8" y="64.1">[10]</text>
<text x="162.9" y="61.6">[10]</text>
<text x="139.7" y="71.7">GMAC_TXEN</text>
<text x="140.5" y="69.2">PMIC_INT</text>
<text x="159.1" y="69.2">[3]</text>
<text x="161.3" y="71.7">[10]</text>
<text x="140.3" y="77">SDIO_PER</text>
<text x="159.8" y="77">[5]</text>
<text x="350.6" y="96.1">NC/1R</text>
<text x="289.6" y="147.9">USB30_RXP</text>
<text x="310.4" y="147.9">[11]</text>
<text x="289.6" y="150.5">USB30_RXN</text>
<text x="289.6" y="155.5">USB30_TXP</text>
<text x="309.9" y="155.5">[11]</text>
<text x="310.7" y="150.5">[11]</text>
<text x="289.6" y="158.1">USB30_TXN</text>
<text x="310.2" y="158.1">[11]</text>
<text x="289.6" y="165.7">USB30_DP</text>
<text x="289.6" y="163.2">USB30_DM</text>
<text x="309.2" y="165.7">[11]</text>
<text x="309.4" y="163.2">[11]</text>
<text x="180.9" y="221.8">GPIO3_A4/UART1_TX</text>
<text x="211.9" y="221.8">[11]</text>
<text x="180.9" y="224.4">GPIO3_A5/UART1_RTSN</text>
<text x="180.9" y="226.9">GPIO3_A6/UART1_RX</text>
<text x="212.4" y="226.9">[11]</text>
<text x="215.7" y="224.4">[11]</text>
<text x="180.9" y="229.4">GPIO3_A7/UART1_CTSN</text>
<text x="215.7" y="229.4">[11]</text>
<text x="180.9" y="234.5">GPIO3_A0/SPI_CLK</text>
<text x="180.9" y="239.6">GPIO3_A2/SPI_RXD</text>
<text x="210.1" y="234.5">[11]</text>
<text x="210.4" y="239.6">[11]</text>
<text x="180.4" y="244.4">GPIO3_A1/SPI_TXD</text>
<text x="209.3" y="244.4">[11]</text>
<text x="180.9" y="249.8">GPIO3_B0/SPI_CSN0</text>
<text x="211.9" y="249.8">[11]</text>
</g>
<text font-size="2.3" fill="#00f" x="40.7" y="111.1">10/100M Ethernet PHY</text>
<g font-size="1.8">
<text x="44" y="1.9">5</text>
<text x="127" y="1.9">4</text>
<text x="209.9" y="1.9">3</text>
<text x="292.9" y="1.9">2</text>
<text x="375.8" y="1.9">1</text>
<text x=".7" y="40.6">D</text>
<text x="418" y="40.6">D</text>
<text x=".7" y="113.6">C</text>
<text x="418" y="113.6">C</text>
<text x=".7" y="186.6">B</text>
<text x="418" y="186.6">B</text>
<text x=".7" y="259.5">A</text>
<text x="418" y="259.5">A</text>
<text x="44" y="296.3">5</text>
<text x="127" y="296.3">4</text>
<text x="209.9" y="296.3">3</text>
<text x="292.9" y="296.3">2</text>
<text x="375.8" y="296.3">1</text>
</g>
</svg>
